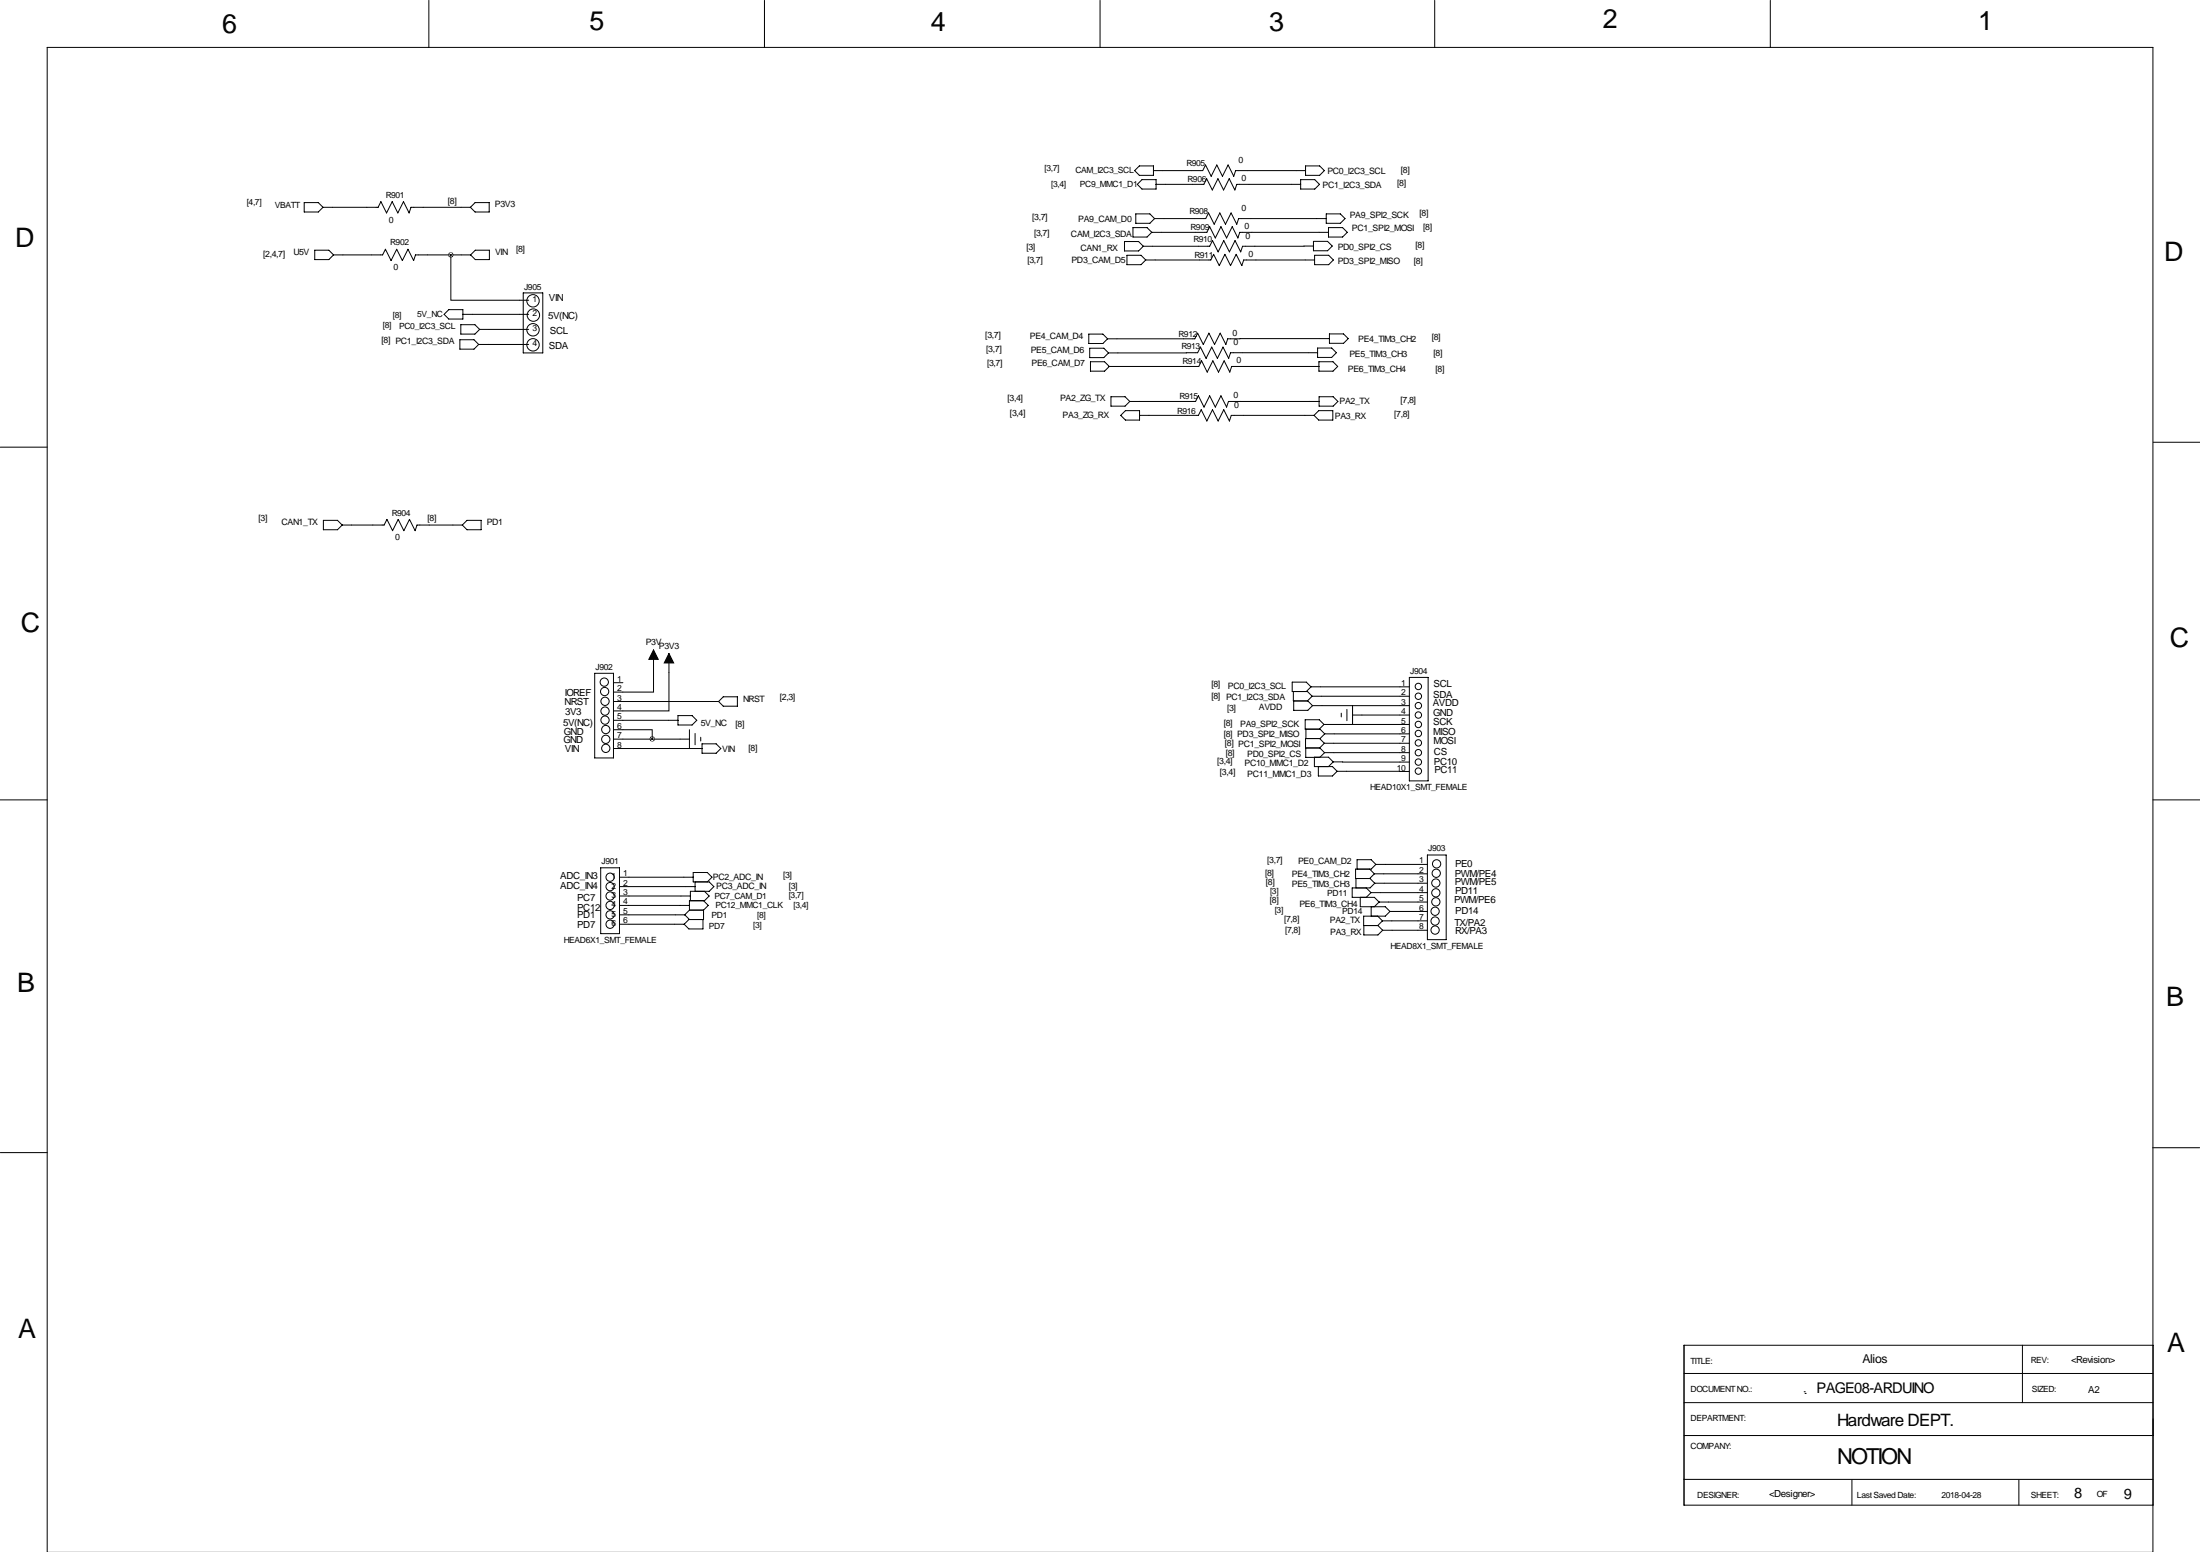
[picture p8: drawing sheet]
<svg xmlns="http://www.w3.org/2000/svg" width="594mm" height="419mm" viewBox="0 0 594 419" stroke-linecap="round" stroke-linejoin="round" font-family="sans-serif">
<g fill="none" stroke="#000" stroke-width=".27">
<path d="M115.9 .1v12.7M206.6 .1v12.7M297.2 .1v12.7M387.7 .1v12.7M478.3 .1v12.7M82.2 54.7h3.8l1.3 1.3-1.3 1.3h-3.8zM87.3 56h14.9l.7-1.5 1.5 3 1.6-3 1.5 3 1.5-3 1.5 3 .5-1.5h16.1M127.1 56l1.3-1.3h3.8v2.6h-3.8zM306.6 46.1l1.2-1.3h3.9v2.5h-3.9zM306.9 57.8h3.8l1.3 1.2-1.3 1.3h-3.8zM308.6 48.5h3.8v2.6h-3.8l-1.3-1.3zM311.7 46.1h13.3l.7-1.5 1.6 3 1.5-3 1.5 3 1.5-3 1.5 3 .6-1.5h18.9"/>
<path d="M312 59h13.8l.7-1.5 1.6 3.1 1.5-3.1 1.5 3.1 1.5-3.1 1.6 3.1 .5-1.6h23.6M312.4 49.8h12.9l.7-1.5 1.6 3 1.5-3 1.5 3 1.5-3 1.6 3 .5-1.5h17.2M351.4 48.5h3.8l1.3 1.3-1.3 1.3h-3.8zM352.8 44.8h3.8l1.2 1.3-1.2 1.2h-3.8zM358.3 57.8h3.9l1.2 1.2-1.2 1.3h-3.9zM85 67.6h3.8l1.3 1.2-1.3 1.3h-3.8zM90.1 68.8h13.3l.7-1.5 1.6 3.1 1.5-3.1 1.5 3.1 1.5-3.1 1.6 3.1 .5-1.6h14.9M121.8 68.8v12.3h21M127.2 68.8l1.2-1.2h3.8v2.5h-3.8zM141.4 79.1h5.3v16.2h-5.3zM303.8 65.2h3.8l1.3 1.3-1.3 1.3h-3.8zM304.5 68.9h3.8l1.3 1.3-1.3 1.3h-3.8z"/>
<path d="M306.1 61.5h3.8l1.3 1.2-1.3 1.3h-3.8zM309.6 70.2h17.6l.7-1.5 1.5 3 1.6-3 1.5 3 1.5-3 1.5 3 .5-1.5h19.2M311.2 62.7h14.9l.7-1.5 1.6 3.1 1.5-3.1 1.5 3.1 1.5-3.1 1.6 3.1 .5-1.6h24M354.9 66.4l-19.2 .1-.5 1.5-1.5-3-1.5 3-1.5-3-1.6 3-1.5-3-.8 1.5h-17.9M354.9 65.2h3.8l1.3 1.2-1.3 1.3h-3.8zM355.2 68.9h3.8l1.3 1.3-1.3 1.3h-3.8zM359 61.5h3.8l1.2 1.2-1.2 1.3h-3.8zM121.3 83.6h3.8v2.6h-3.8l-1.3-1.3zM124.3 91.7h3.8l1.2 1.3-1.2 1.3h-3.8zM124.5 87.7h3.8l1.3 1.3-1.3 1.2h-3.8zM125.1 84.9h17.7M129.3 93h13.5"/>
<path d="M129.6 89h13.2M294.2 90.2h3.8l1.3 1.3-1.3 1.3h-3.8zM294.4 94h3.8l1.3 1.3-1.3 1.3h-3.8zM294.6 97.7h3.8l1.3 1.3-1.3 1.2h-3.8zM299.7 99h24.2l.8-1.6 1.5 3.1 1.5-3.1 1.5 3.1 1.6-3.1 1.5 3.1 .5-1.5h23.6M356 95.2h-23.5l-.5 1.6-1.5-3.1-1.6 3.1-1.5-3.1-1.5 3.1-1.5-3.1-.8 1.5-24.1 .1M356 94h3.8l1.3 1.2-1.3 1.3h-3.8zM356.4 97.7h3.8l1.2 1.3-1.2 1.2h-3.8zM359.2 91.4l-27.5 .1-.5 1.5-1.5-3-1.5 3-1.6-3-1.5 3-1.5-3-.8 1.5h-23.5M359.2 90.2h3.8l1.3 1.2-1.3 1.3h-3.8zM300.2 107.1h3.8l1.3 1.3-1.3 1.3h-3.8zM302.8 112.2l1.3-1.3h3.8v2.5h-3.8z"/>
<path d="M305.3 108.4h17.7l.8-1.5 1.5 3 1.5-3 1.6 3 1.5-3 1.5 3 .5-1.5h24.5M307.9 112.2h15.9l.8-1.6 1.5 3.1 1.5-3.1 1.5 3.1 1.6-3.1 1.5 3.1 .5-1.5h22.3M356.3 110.9h3.8v2.5h-3.8l-1.3-1.2zM356.4 107.1h3.8l1.3 1.3-1.3 1.3h-3.8zM581.8 119.4h12.7M.1 120.8h12.7M87.4 140.5h3.8l1.3 1.3-1.3 1.3h-3.8zM92.5 141.8h11.3l.7-1.5 1.6 3 1.5-3 1.5 3 1.5-3 1.6 3 .5-1.5h12.2M124.9 141.8l1.3-1.3h3.8v2.6h-3.8zM176.6 175.5v11.4h-10.8M180.7 176.5v15.5h-14.9M160.7 181.8h5.1v22.9h-5.1z"/>
<path d="M165.8 197.1h10.4v2.4M165.8 184.4h2.5M165.8 189.4h28.4M165.8 194.5h17.4M176.2 199.5l-10.4 .1M176.2 199.5l10.1 .1M183.2 193.2h3.8l1.3 1.3-1.3 1.3h-3.8zM186.3 197.1v5M187.8 198.1v3M189.3 199.1v1M195.4 188.2h3.8v2.5h-3.8l-1.2-1.3zM349.5 186.7v2.6h3.9l1.2 1.3"/>
<path d="M349.6 189.3v2.5h3.8l1.2-1.2M352.9 196.9v2.5M354.2 185.5h26.6M354.2 185.5l-1.2 1.2M354.2 185.5l-1.2-1.3h-3.9v2.5h4.2l1.2 1.3M354.5 188h26.3M354.5 188l-1.2 1.3M354.6 190.6h26.2M356.6 199.4l1.2 1.3M357.7 195.6h23.1M357.7 195.6l-1.2 1.3M357.7 195.6l-1.2-1.2h-3.8v2.5h4l1.2 1.3"/>
<path d="M357.9 198.2h22.9M357.9 198.2l-1.2 1.2h-3.9v2.6h3.8M362.4 192.6v1M363.9 191.6v3M365.5 193.1h15.3M365.5 190.6v5M380.8 182.9h5.1v28h-5.1zM.1 216h12.7M165.8 202.1h23.9M189.7 200.9h3.8l1.3 1.2-1.3 1.3h-3.8zM352.8 202v2.5h3.8l1.3-1.2M356.2 207v2.5h3.8l1.3-1.2"/>
<path d="M356.6 202l1.3 1.3M357.8 200.7h23M357.8 200.7l-1.2 1.3M357.9 203.3h22.9M360.2 205.7l20.6 .1M360.2 205.7l-1.2-1.2h-3.9v2.5h4.9l1.3 1.3M360.2 205.7l-1.2 1.3M361.3 208.3h19.5M581.7 216h12.7M162.3 234.3h5.1v17.8h-5.1zM167.4 236.9h19.9M167.4 239.4h20.4"/>
<path d="M187.8 238.2v2.5M191.1 238.2l1.3-1.3-1.3-1.3h-3.8v2.6h4.3l1.3 1.2-1.3 1.3h-5.1v2.5M366.4 237.2v2.6M369.2 239.8l1.2 1.2M370.1 234.7l1.2 1.3M371.3 236h14.4M371.3 236l-1.2 1.2M371.4 238.5h14.3M371.4 238.5l-1.2 1.3h-4.8v2.5h5.9l1.3 1.3M371.8 233.4h13.9M371.8 233.4l-1.3 1.3h-4.2v2.5h3.9l1.2 1.3M371.8 233.4l-1.3-1.2h-3.8v2.5"/>
<path d="M385.7 230.9h5.1v22.8h-5.1zM167.4 242h19.1M167.4 244.5h18.9M167.4 247h17.6M167.4 249.6h17.5M185 247l1.3 1.3M186.3 245.8h3.8M186.3 245.8l-1.3 1.2M189.9 248.3v2.6h-3.8l-1.2-1.3M190.1 243.2l1.3 1.3-1.3 1.3M190.1 245.8v2.5h-4l-1.2 1.3M190.3 240.7l1.3 1.3-1.3 1.2h-4v2.6"/>
<path d="M367.5 242.3v2.6h6.8l1.3 1.2M368.5 249.9h3.8l1.3 1.3M370.4 241h15.3M370.4 241l-1.2 1.3M370.5 244.9v2.5M372.3 247.4l1.2 1.3M372.6 243.6h13.1M372.6 243.6l-1.3 1.3M373.5 248.7h12.2M373.5 248.7l-1.2 1.2M373.6 251.2h12.1M375.6 246.1h10.1"/>
<path d="M375.6 246.1l-1.3 1.3h-5.8v5.1h3.8l1.3-1.3M.1 311.3h12.7M581.7 309.9h12.7M455 370.9h126.8M455 378.8h126.8M487.5 375.8h.1M546.5 363.3v15.5M581.8 363.3h-126.8v43.2h126.8M455 399.5h126.8M455 387.7h126.8M500.4 399.6v6.9M545.5 399.6v6.9"/>
<path d="M12.8 419.1v-406.3h568.9v406.3"/>
<circle cx="144" cy="89.1" r="1.68"/>
<circle cx="144" cy="93.1" r="1.68"/>
<circle cx="144" cy="81.2" r="1.68"/>
<circle cx="144.1" cy="85.1" r="1.68"/>
<circle cx="163.3" cy="184.2" r="1.12"/>
<circle cx="163.4" cy="186.7" r="1.12"/>
<circle cx="163.5" cy="194.5" r="1.12"/>
<circle cx="163.5" cy="192" r="1.12"/>
<circle cx="163.5" cy="189.4" r="1.12"/>
<circle cx="163.7" cy="197" r="1.12"/>
<circle cx="163.7" cy="199.6" r="1.12"/>
<circle cx="383.2" cy="188" r=".86"/>
<circle cx="383.2" cy="193.1" r=".86"/>
<circle cx="383.2" cy="185.4" r=".86"/>
<circle cx="383.2" cy="198.1" r=".86"/>
<circle cx="383.2" cy="195.6" r=".86"/>
<circle cx="383.2" cy="190.6" r=".86"/>
<circle cx="163.7" cy="202.1" r="1.12"/>
<circle cx="383.2" cy="205.8" r=".86"/>
<circle cx="383.2" cy="200.6" r=".86"/>
<circle cx="383.2" cy="203.3" r=".86"/>
<circle cx="383.2" cy="208.2" r=".86"/>
<circle cx="164.8" cy="236.9" r="1.12"/>
<circle cx="164.8" cy="239.4" r="1.12"/>
<circle cx="388" cy="238.5" r="1.12"/>
<circle cx="388.1" cy="235.8" r="1.12"/>
<circle cx="388.2" cy="233.3" r="1.12"/>
<circle cx="164.8" cy="249.6" r="1.12"/>
<circle cx="164.8" cy="244.5" r="1.12"/>
<circle cx="164.8" cy="242" r="1.12"/>
<circle cx="164.8" cy="247" r="1.12"/>
<circle cx="387.8" cy="248.7" r="1.12"/>
<circle cx="387.8" cy="246.1" r="1.12"/>
<circle cx="387.8" cy="251.2" r="1.12"/>
<circle cx="388" cy="241.1" r="1.12"/>
<circle cx="388" cy="243.5" r="1.12"/>
</g>
<circle cx="487.7" cy="376.3" r=".15" fill="#000"/>
<path d="M176.6 175.5l1.3 2.6h-2.6zM180.7 176.5l1.3 2.5h-2.5z" fill="#000" stroke="#000" stroke-width=".27"/>
<path d="M176.2 199.5a.05 .05 0 0 0 .1 0 .05 .05 0 0 0-.1 0zM121.8 68.8a.05 .05 0 0 0 .1 0 .05 .05 0 0 0-.1 0z" fill="#000" stroke="#000" stroke-width="1.3"/>
<g font-size="7.3">
<text x="60" y="9">6</text>
<text x="159.3" y="8">5</text>
<text x="251.5" y="8.5">4</text>
<text x="343" y="8.5">3</text>
<text x="433.1" y="7.5">2</text>
<text x="534.5" y="8">1</text>
<text x="4.1" y="66.6">D</text>
<text x="584.8" y="70.5">D</text>
<text x="5.6" y="170.8">C</text>
<text x="586.3" y="174.6">C</text>
<text x="4.6" y="267.8">B</text>
<text x="585.3" y="271.6">B</text>
<text x="4.9" y="361.3">A</text>
<text x="585.5" y="365.1">A</text>
</g>
<text font-size="5.9" x="496.4" y="395.3">NOTION</text>
<text font-size="4.6" x="496.4" y="385.1">Hardware DEPT.</text>
<g font-size="4">
<text x="490.8" y="376.3">PAGE08-ARDUINO</text>
<text x="560.4" y="404.5">8</text>
<text x="573.9" y="404.7">9</text>
</g>
<text font-size="3.3" x="503.3" y="368.2">Alios</text>
<g font-size="2.6">
<text x="148.3" y="81.3">VIN</text>
<text x="148.1" y="86.1">5V(NC)</text>
<text x="148.3" y="94.2">SDA</text>
<text x="148.6" y="90.2">SCL</text>
<text x="387.4" y="185.6">SCL</text>
<text x="152.6" y="190.5">NRST</text>
<text x="152.6" y="188.1">IOREF</text>
<text x="387.1" y="190.7">AVDD</text>
<text x="387.2" y="188.4">SDA</text>
<text x="152.1" y="196">5V(NC)</text>
<text x="152.7" y="193.1">3V3</text>
<text x="387.2" y="193.3">GND</text>
<text x="387.2" y="195.8">SCK</text>
<text x="152.2" y="200.8">GND</text>
<text x="152.3" y="198.5">GND</text>
<text x="152.7" y="203.2">VIN</text>
<text x="387.2" y="198.6">MISO</text>
<text x="387.4" y="200.9">MOSI</text>
<text x="387.5" y="203.8">CS</text>
<text x="387.5" y="206.5">PC10</text>
<text x="387.6" y="208.8">PC11</text>
<text x="151.4" y="237.5">ADC_IN3</text>
<text x="393.1" y="236.8">PWM/PE4</text>
<text x="393.1" y="239.1">PWM/PE5</text>
<text x="393.1" y="234.1">PE0</text>
<text x="151.4" y="240">ADC_IN4</text>
<text x="156" y="243.3">PC7</text>
<text x="156" y="245.9">PC12</text>
<text x="392.9" y="243.8">PWM/PE6</text>
<text x="393.1" y="241.5">PD11</text>
<text x="156" y="247.9">PD1</text>
<text x="156" y="250.7">PD7</text>
<text x="393" y="249.9">TX/PA2</text>
<text x="393.2" y="246.8">PD14</text>
<text x="393.1" y="252.2">RX/PA3</text>
<text x="559.6" y="368">&lt;Revision&gt;</text>
<text x="564.3" y="376.1">A2</text>
<text x="478" y="404.3">&lt;Designer&gt;</text>
</g>
<g font-size="2.4">
<text x="334.7" y="44">0</text>
<text x="358.6" y="47">PC0_I2C3_SCL</text>
<text x="378.5" y="46.7">[8]</text>
<text x="335.5" y="49">0</text>
<text x="357.4" y="50.8">PC1_I2C3_SDA</text>
<text x="377.5" y="50.3">[8]</text>
<text x="121" y="55.1">[8]</text>
<text x="133.7" y="56">P3V3</text>
<text x="278.9" y="59.5">[3,7]</text>
<text x="291.3" y="59.9">PA9_CAM_D0</text>
<text x="335.5" y="57">0</text>
<text x="364.7" y="58.8">PA9_SPI2_SCK</text>
<text x="383.5" y="58.2">[8]</text>
<text x="105.1" y="60.1">0</text>
<text x="279.4" y="63.8">[3,7]</text>
<text x="289.4" y="64">CAM_I2C3_SDA</text>
<text x="336.3" y="61.9">0</text>
<text x="336.5" y="64.4">0</text>
<text x="365.3" y="62.5">PC1_SPI2_MOSI</text>
<text x="384.6" y="62">[8]</text>
<text x="71.1" y="69.3">[2,4,7]</text>
<text x="79.3" y="68.8">U5V</text>
<text x="133.8" y="68.8">VIN</text>
<text x="139.4" y="68">[8]</text>
<text x="277.3" y="67.6">[3]</text>
<text x="277.6" y="70.9">[3,7]</text>
<text x="289.5" y="71.1">PD3_CAM_D5</text>
<text x="292" y="67.8">CAN1_RX</text>
<text x="337.4" y="69.4">0</text>
<text x="361.4" y="67.6">PD0_SPI2_CS</text>
<text x="361.4" y="71.4">PD3_SPI2_MISO</text>
<text x="382" y="71.2">[8]</text>
<text x="382.5" y="67">[8]</text>
<text x="106.3" y="73">0</text>
<text x="103.1" y="92.5">[8] PC1_I2C3_SDA</text>
<text x="266.2" y="91.3">[3,7]</text>
<text x="266.5" y="95.1">[3,7]</text>
<text x="278.3" y="91.5">PE4_CAM_D4</text>
<text x="278.5" y="95.3">PE5_CAM_D6</text>
<text x="333" y="90.7">0</text>
<text x="333.3" y="93.2">0</text>
<text x="367" y="92.3">PE4_TIM3_CH2</text>
<text x="386.8" y="91.8">[8]</text>
<text x="266.7" y="98.8">[3,7]</text>
<text x="278.7" y="99">PE6_CAM_D7</text>
<text x="334.1" y="98.2">0</text>
<text x="364.2" y="100.4">PE6_TIM3_CH4</text>
<text x="364.6" y="96.3">PE5_TIM3_CH3</text>
<text x="387.4" y="96.1">[8]</text>
<text x="387.9" y="100.4">[8]</text>
<text x="333.2" y="107.6">0</text>
<text x="272.2" y="108.2">[3,4]</text>
<text x="272.9" y="112.4">[3,4]</text>
<text x="286.4" y="108.4">PA2_ZG_TX</text>
<text x="287.1" y="112.8">PA3_ZG_RX</text>
<text x="333.5" y="110.1">0</text>
<text x="360.7" y="113">PA3_RX</text>
<text x="361.9" y="109.2">PA2_TX</text>
<text x="376.7" y="112.7">[7,8]</text>
<text x="378.4" y="108.8">[7,8]</text>
<text x="69.9" y="140.7">[3]</text>
<text x="76.1" y="141.8">CAN1_TX</text>
<text x="115.5" y="140.7">[8]</text>
<text x="131.5" y="141.8">PD1</text>
<text x="106.7" y="145.9">0</text>
<text x="174.5" y="174.2">P3V</text>
<text x="178" y="175.2">P3V3</text>
<text x="327.3" y="185.5">[8]</text>
<text x="331.8" y="185.9">PC0_I2C3_SCL</text>
<text x="200.8" y="189.4">NRST</text>
<text x="210.7" y="189.1">[2,3]</text>
<text x="327.3" y="188.8">[8] PC1_I2C3_SDA</text>
<text x="340.2" y="191.8">AVDD</text>
<text x="189.3" y="196">5V_NC</text>
<text x="198.7" y="196.3">[8]</text>
<text x="330.6" y="196.1">[8]</text>
<text x="331.5" y="192">[3]</text>
<text x="335.1" y="196.3">PA9_SPI2_SCK</text>
<text x="195.1" y="203">VIN</text>
<text x="202.2" y="202.9">[8]</text>
<text x="330.6" y="198.9">[8] PD3_SPI2_MISO</text>
<text x="330.9" y="201.5">[8] PC1_SPI2_MOSI</text>
<text x="328.9" y="206.3">[3,4]</text>
<text x="329.6" y="209.4">[3,4]</text>
<text x="331.2" y="204.3">[8]</text>
<text x="336.3" y="206.8">PC10_MMC1_D2</text>
<text x="337" y="204.5">PD0_SPI2_CS</text>
<text x="337" y="209.8">PC11_MMC1_D3</text>
<text x="342.4" y="233">[3,7]</text>
<text x="350.7" y="233.4">PE0_CAM_D2</text>
<text x="192.6" y="237.5">PC2_ADC_IN</text>
<text x="211.6" y="237.1">[3]</text>
<text x="341.8" y="236.5">[8]</text>
<text x="342.1" y="239">[8]</text>
<text x="349.1" y="236.9">PE4_TIM3_CH2</text>
<text x="349.1" y="239.5">PE5_TIM3_CH3</text>
<text x="193.5" y="240.1">PC3_ADC_IN</text>
<text x="213.1" y="240.1">[3]</text>
<text x="343.1" y="243.9">[8]</text>
<text x="351.1" y="244.8">PE6_TIM3_CH4</text>
<text x="347" y="249">[7,8]</text>
<text x="359.3" y="249.4">PA2_TX</text>
<text x="347.2" y="252">[7,8]</text>
<text x="359.4" y="252.4">PA3_RX</text>
</g>
<g font-size="2.3">
<text x="282.2" y="46.3">[3,7]</text>
<text x="290.6" y="46.8">CAM_I2C3_SCL</text>
<text x="320.6" y="45">R905</text>
<text x="104.2" y="53.4">R901</text>
<text x="284" y="50.5">[3,4]</text>
<text x="291.8" y="50.5">PC9_MMC1_D1</text>
<text x="320.9" y="49.2">R906</text>
<text x="66.7" y="55.3">[4,7]</text>
<text x="74.3" y="56.3">VBATT</text>
<text x="321.4" y="57.9">R908</text>
<text x="321.7" y="62.1">R909</text>
<text x="322.5" y="65.4">R910</text>
<text x="105.4" y="66.3">R902</text>
<text x="322.8" y="69.6">R911</text>
<text x="141.6" y="78.3">J905</text>
<text x="143.9" y="81.6">1</text>
<text x="103.4" y="88.7">[8]</text>
<text x="106.2" y="85.9">[8]</text>
<text x="107.8" y="89">PC0_I2C3_SCL</text>
<text x="112.7" y="85.5">5V_NC</text>
<text x="143.9" y="85.4">2</text>
<text x="143.9" y="89.5">3</text>
<text x="143.9" y="93.5">4</text>
<text x="318.5" y="90.9">R912</text>
<text x="319.2" y="94.1">R913</text>
<text x="319.5" y="98.3">R914</text>
<text x="318.7" y="107.8">R915</text>
<text x="318" y="111.8">R916</text>
<text x="105.9" y="139.2">R904</text>
<text x="160.9" y="180.8">J902</text>
<text x="166.8" y="184.1">1</text>
<text x="378.6" y="185.2">1</text>
<text x="381" y="181.9">J904</text>
<text x="166.8" y="186.6">2</text>
<text x="166.8" y="189.2">3</text>
<text x="166.8" y="191.7">4</text>
<text x="378.6" y="187.8">2</text>
<text x="378.6" y="190.3">3</text>
<text x="166.8" y="194.3">5</text>
<text x="166.8" y="196.8">6</text>
<text x="378.6" y="192.8">4</text>
<text x="378.6" y="195.4">5</text>
<text x="378.6" y="197.9">6</text>
<text x="166.8" y="199.3">7</text>
<text x="166.8" y="201.9">8</text>
<text x="378.6" y="200.5">7</text>
<text x="378.6" y="203">8</text>
<text x="377.4" y="208.1">10</text>
<text x="378.6" y="205.5">9</text>
<text x="370.2" y="213.4">HEAD10X1_SMT_FEMALE</text>
<text x="162.5" y="233.3">J901</text>
<text x="383.5" y="233.2">1</text>
<text x="385.9" y="229.9">J903</text>
<text x="165.2" y="237.4">1</text>
<text x="165.2" y="239.9">2</text>
<text x="168.4" y="236.6">1</text>
<text x="168.4" y="239.2">2</text>
<text x="383.5" y="235.7">2</text>
<text x="383.5" y="238.3">3</text>
<text x="165.2" y="242.5">3</text>
<text x="165.2" y="245">4</text>
<text x="168.4" y="241.7">3</text>
<text x="168.4" y="244.2">4</text>
<text x="193" y="242.9">PC7_CAM_D1</text>
<text x="193.3" y="245.2">PC12_MMC1_CLK</text>
<text x="213.1" y="242.4">[3,7]</text>
<text x="214.4" y="245.2">[3,4]</text>
<text x="343.1" y="241.5">[3]</text>
<text x="358.6" y="242">PD11</text>
<text x="383.5" y="240.8">4</text>
<text x="383.5" y="243.3">5</text>
<text x="383.5" y="245.9">6</text>
<text x="165.2" y="247.6">5</text>
<text x="165.2" y="250.1">6</text>
<text x="168.4" y="246.8">5</text>
<text x="168.4" y="249.3">6</text>
<text x="191.5" y="250.7">PD7</text>
<text x="192.3" y="248">PD1</text>
<text x="203.5" y="250.5">[3]</text>
<text x="204.6" y="247.8">[8]</text>
<text x="344.4" y="246.6">[3]</text>
<text x="362.6" y="246.9">PD14</text>
<text x="383.5" y="248.4">7</text>
<text x="383.5" y="251">8</text>
<text x="152.3" y="254.7">HEAD6X1_SMT_FEMALE</text>
<text x="375.7" y="256.3">HEAD8X1_SMT_FEMALE</text>
<text x="456.8" y="368.4">TITLE:</text>
<text x="548.7" y="368.1">REV:</text>
<text x="456.8" y="376">DOCUMENT NO.:</text>
<text x="549" y="376">SIZED:</text>
<text x="456.8" y="383.6">DEPARTMENT:</text>
<text x="456.8" y="391.2">COMPANY:</text>
<text x="458.6" y="404.4">DESIGNER:</text>
<text x="501.8" y="404.4">Last Saved Date:</text>
<text x="524.5" y="404.4">2018-04-28</text>
<text x="548.7" y="404.4">SHEET:</text>
<text x="566.5" y="404.2">OF</text>
</g>
</svg>
